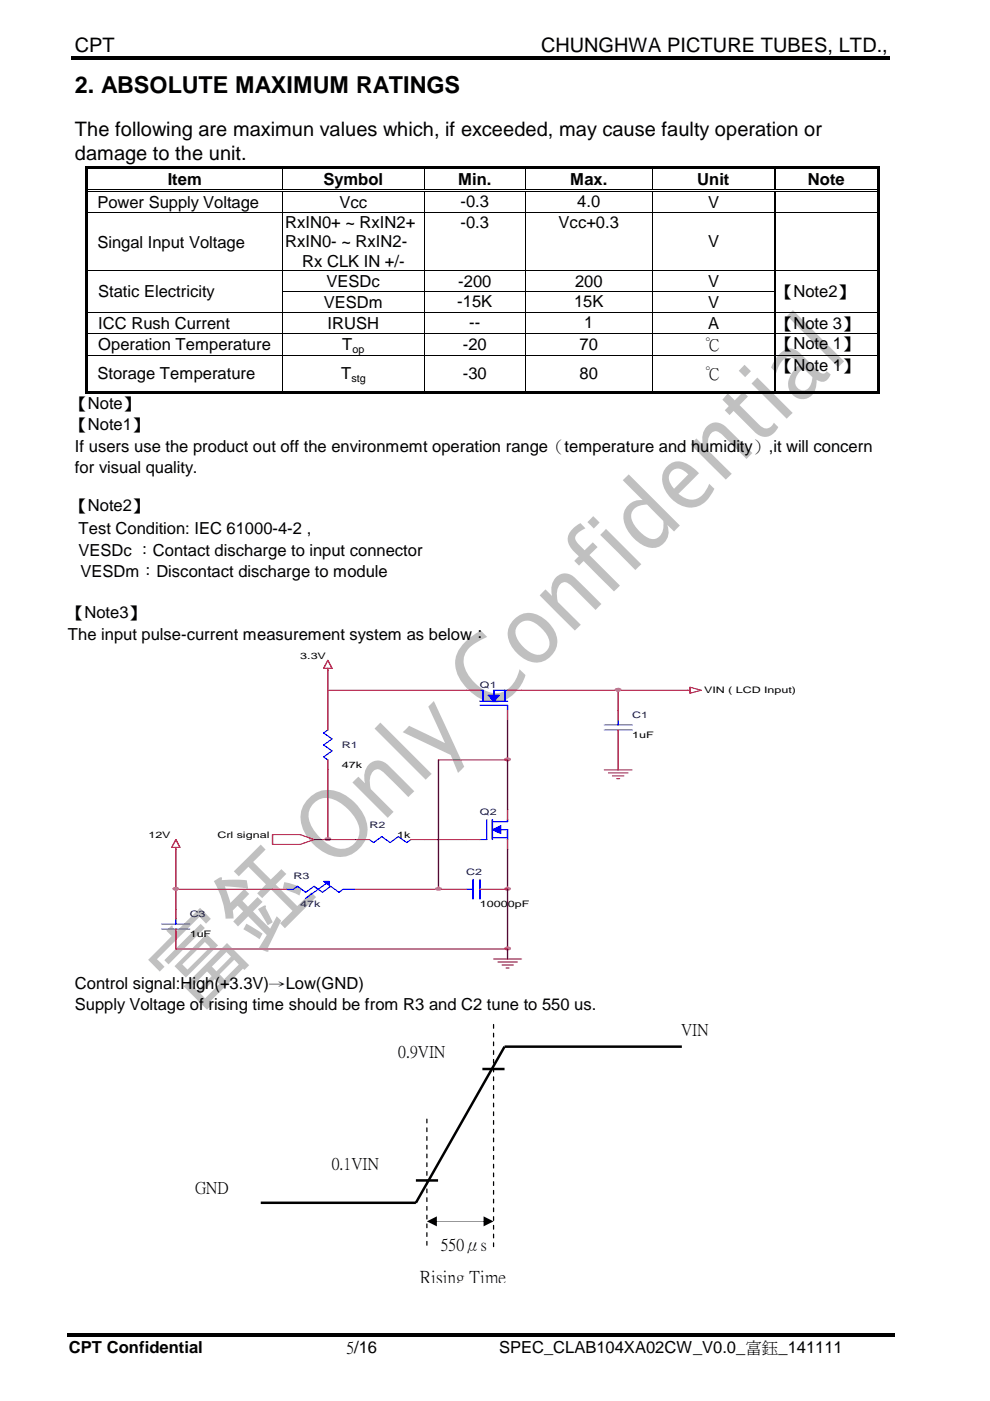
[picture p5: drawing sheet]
<svg xmlns="http://www.w3.org/2000/svg" width="210mm" height="297mm" viewBox="0 0 210 297" stroke-linecap="round" stroke-linejoin="round" font-family="sans-serif">
<path d="M15.1 11.9h82.1v.8h-82.1zM96.9 11.9h.8v.8h-.8zM97.7 11.9h91v.8h-91zM14.1 282.7h40.5v.7h-40.5zM54.6 282.7h.7v.7h-.7zM55.3 282.7h43.3v.7h-43.3zM98.6 282.7h.8v.7h-.8zM99.4 282.7h90.2v.7h-90.2z" fill="#000"/>
<g fill="#c0c0c0">
<path d="M38.9 209.1l9.2-9.2 4.7 4.7-1 1.1-.3-.3-7.1 7.1 .5 .6-1 1zM37.1 201.3l5.4-5.4 .9 .9-7.7 7.7-.9-.9zM36.2 196.3h.4v.3l.8 .8 5-4.9 2.3 2.3-1 1-1.4-1.4-9 9 1.6 1.6-1 1-2.5-2.5 5-5-1.1-1.2zM38.7 204.5l1.1 1.1 4.7-4.8-1.1-1.1zM43.8 198l2.4 2.4-6.8 6.9-2.4-2.4zM48.3 204.8l-1.7 1.8 .9 1 3.1-3.1-.9-1zM46.7 203.2l-1.8 1.7 1 1.1 3.1-3.2-1-1zM43 206.8l-2.1 2.2 .9 1 3.1-3-1-1zM42.5 210.7l1 1 3-3.1-.9-1z" fill-rule="evenodd"/>
<path d="M49.6 184.7l5.7-5.6 1 1-2.6 2.7 3.7 3.7 2.2-2.2 1.1 1-2.2 2.2 4.5 4.6 3-2.9 1 1-6.6 6.6-1-1.1 2.6-2.6-4.6-4.5-1.8 1.8-1.1-1 1.9-1.9-3.7-3.7-2.1 2zM54.7 192.7l1.3-.7h.4l-.1 .5 1.5 3-1 .7zM45.3 186.8l1.5-.8h.2l.1 .2-.1 .4 3.3-.1 2 .1 .3 1.8-4.9-.5 1.2 3.5 2.9-2.9 1 1-1.4 1.5 1.2 1.2 2-2 1.1 1-2.1 2.1 3.7 3.6 1.4-2.6 .9 .9-2.9 5.9 .2 .4-.1 .3-2-.7 1.8-2.9-4-3.9-2.1 2.1-1.1-1 2.2-2.2-1.2-1.2-1 1 .1 1.7-1.7 .1a18.7 18.7 0 0 0-2.5-8zM52.2 195.8l3.5 2.2-.7 1.1-3.4-2.1zM60.3 187l2 .5 1.7 .8-.5 1.6-1.7-.8-1.9-.6z" fill-rule="evenodd"/>
<path d="M65.5 169.2a6.1 6.1 0 0 1 8.5-.1 8.3 8.3 0 0 1 3.7 8.3 6 6 0 0 1-9.4 3.1 8.9 8.9 0 0 1-4.5-8.1 5.5 5.5 0 0 1 1.7-3.2zM66.5 170.3a4.1 4.1 0 0 0-.1 5.5 8.7 8.7 0 0 0 6 4.2 3.9 3.9 0 0 0 3.1-6.1 9 9 0 0 0-6.3-4.7 3.5 3.5 0 0 0-2.7 1.1z" fill-rule="evenodd"/>
<path d="M78.2 162.1a2.81 2.81 0 0 1 4.3 .3l5.3 5.4-1.2 1.2-2.5-2.5a15.2 15.2 0 0 0-3.8-3.4 1.92 1.92 0 0 0-1.9 2.2l.2 2 4.8 4.8-1.2 1.3-7.5-7.5 1.3-1.2 1.4 1.4a4.3 4.3 0 0 1 .8-4z" fill-rule="evenodd"/>
<path d="M80.6 153.2l10.9 10.9-1.2 1.2-10.9-10.8z" fill-rule="evenodd"/>
<path d="M85.4 155.2l1.3-1.3 7.7 3.7-3.6-7.8 1.2-1.2 6.4 14-1.3 1.3-1.6-3.8z" fill-rule="evenodd"/>
<path d="M98.6 136.2l1.7-1.5 1.6-1 1.4 1.3a8.3 8.3 0 0 0-4.8 3.9 6 6 0 0 0 2.2 5.9 5.7 5.7 0 0 0 6.1 1.8 6.7 6.7 0 0 0 3.4-4.7l1.2 1.2a8.3 8.3 0 0 1-5.8 5.8 8.6 8.6 0 0 1-7.5-4 6.1 6.1 0 0 1 .5-8.7z" fill-rule="evenodd"/>
<path d="M109 131.3a4.6 4.6 0 0 1 6.7 .1 5.3 5.3 0 0 1 1.9 6.6 4.6 4.6 0 0 1-7.5 1 5.3 5.3 0 0 1-1.9-6.6zM110 132.3a3.1 3.1 0 0 0 .5 4.4 5 5 0 0 0 4.1 2.1 2.6 2.6 0 0 0 1.3-4.2 6 6 0 0 0-4.2-3 2.38 2.38 0 0 0-1.7 .7z" fill-rule="evenodd"/>
<path d="M117.9 122.4a2.81 2.81 0 0 1 4.2 .3l5.4 5.4-1.2 1.2-5.4-5.3a1.47 1.47 0 0 0-1.5-.5 1.47 1.47 0 0 0-1.1 1.1l-.2 1.6 .2 1.4 4.8 4.9-1.2 1.2-7.5-7.5 1.3-1.2 1.4 1.4a4.2 4.2 0 0 1 .8-4z" fill-rule="evenodd"/>
<path d="M121.7 111.9l1.4-1 1 1.1a3.5 3.5 0 0 0-2.2 2 5.3 5.3 0 0 0 2.1 2.7l1.7-1.7 .5 .5 .5 .5-1.7 1.7 6.4 6.5-1.2 1.2-6.5-6.4-.9 .9-.3-.2-.7-.8 .9-1a7.1 7.1 0 0 1-2.3-3.4 3.1 3.1 0 0 1 1.3-2.6z" fill-rule="evenodd"/>
<path d="M128.5 112.1l7.5 7.5-1.3 1.3-7.4-7.5zM125.8 109.4l1.3 1.4-1.2 1.3-1.4-1.4z" fill-rule="evenodd"/>
<path d="M132 101.8l1.3-1.2 10.8 10.8-1.2 1.3-1.4-1.4a3.5 3.5 0 0 1-1.2 4.3 3.5 3.5 0 0 1-4.4-.3 7.3 7.3 0 0 1-3.7-6.2 3.7 3.7 0 0 1 4.1-3.1zM134.5 107.9a2.54 2.54 0 0 0 0 3.4l.7 .9a4.5 4.5 0 0 0 3.6 2.1 3.1 3.1 0 0 0 1.8-3.9l-3.4-3.4-1.6 .2z" fill-rule="evenodd"/>
<path d="M141.5 98.8a3.5 3.5 0 0 1 4.8-.1l1.9 1.6-4.4 4.4a3.4 3.4 0 0 0 5.4 0l1.2-2.1 1.1 1a5.8 5.8 0 0 1-5.4 4 6.6 6.6 0 0 1-5.7-6.7 3.4 3.4 0 0 1 1.1-2.1zM142.4 99.9a2.24 2.24 0 0 0 0 3.1l.5 .6 3-3a2.37 2.37 0 0 0-3.5-.7z" fill-rule="evenodd"/>
<path d="M149.9 90.4a2.81 2.81 0 0 1 4.2 .3l5.4 5.4-1.2 1.2-5.4-5.3a1.47 1.47 0 0 0-1.5-.6 1.47 1.47 0 0 0-1.1 1.2l-.2 1.6 .2 1.4 4.9 4.9-1.3 1.2-7.5-7.5 1.3-1.2 1.4 1.4a4.2 4.2 0 0 1 .8-4z" fill-rule="evenodd"/>
<path d="M154.3 83.4l1.5 1.5 1.8-1.8 .7 .7 .3 .3-1.8 1.8 3.6 3.6a2.85 2.85 0 0 0 2.4 1.3l.8-.5 .5-.7 .9 1a2.93 2.93 0 0 1-5.1 .9l-4.4-4.4-.8 .9-1-1 .8-.9-1.3-1.3z" fill-rule="evenodd"/>
<path d="M160.6 80.1l7.5 7.4-1.3 1.3-7.5-7.5zM157.9 77.3l1.3 1.4-1.2 1.3-1.4-1.4z" fill-rule="evenodd"/>
<path d="M165.3 75a2.76 2.76 0 0 1 4.5 .1l3 2.9a2.53 2.53 0 0 0 2 1.2l.5-.5 .8 .7a1.88 1.88 0 0 1-3 1.1 3.7 3.7 0 0 1-2.1 4 3.2 3.2 0 0 1-3.4-1.3 3.2 3.2 0 0 1 .1-3.7l.6-1 1.2-1.2-.7-.8a1.76 1.76 0 0 0-3 .1l-.6 .9-.6 1.6-1.1-1.2 .8-1.6zM170 78.3a3.1 3.1 0 0 0-1.1 3.7 1.72 1.72 0 0 0 1.9 .7 1.72 1.72 0 0 0 1.3-1.6l.2-1.1-2-2z" fill-rule="evenodd"/>
<path d="M166.9 67l1.2-1.3 10.9 10.9-1.3 1.3z" fill-rule="evenodd"/>
</g>
<g fill="#000">
<path d="M18.1 35.3h.5v.6h-.5zM18.1 35.3h.5v.5h-.5zM18.6 35.3h41.3v.5h-41.3zM59.9 35.8l.2 .1zM59.9 35.3h.5v.5h-.5zM60.4 35.3h29.4v.5h-29.4zM89.8 35.8l.2 .1zM89.8 35.3h.5v.5h-.5zM90.3 35.3h21v.5h-21zM111.3 35.8l.2 .1zM111.3 35.3h.5v.5h-.5zM111.8 35.3h26.4v.5h-26.4z"/>
<path d="M138.2 35.8l.2 .1zM138.2 35.3h.5v.5h-.5zM138.7 35.3h25.4v.5h-25.4zM164.1 35.8l.3 .1zM164.1 35.3h.5v.5h-.5zM164.6 35.3h21.3v.5h-21.3zM185.9 35.3h.5v.6h-.5zM185.9 35.3h.5v.5h-.5zM18.1 35.9h.5v4.2h-.5zM18.1 40.1h.5v.6h-.5zM18.1 40.7h.5v4.2h-.5zM18.1 44.9h.5v.2h-.5z"/>
<path d="M18.1 45.1h.5v12.3h-.5zM18.1 57.4h.5v.1h-.5zM59.9 40.6l.2 .1zM59.9 40.1h.5v.2h-.5zM59.9 40.5h.5v.1h-.5zM59.9 44.9h.2v.2h-.2zM59.9 57.4h.2v.1h-.2zM89.8 40.6l.2 .1zM89.8 40.1h.5v.2h-.5zM89.8 40.5h.5v.1h-.5zM89.8 44.9h.2v.2h-.2zM89.8 57.4h.2v.1h-.2z"/>
<path d="M111.3 40.6l.2 .1zM111.3 40.1h.5v.2h-.5zM111.3 40.5h.5v.1h-.5zM111.3 44.9h.2v.2h-.2zM111.3 57.4h.2v.1h-.2zM138.2 40.6l.2 .1zM138.2 40.1h.5v.2h-.5zM138.2 40.5h.5v.1h-.5zM138.2 44.9h.2v.2h-.2zM138.2 57.4h.2v.1h-.2zM164.1 40.6l.3 .1zM164.1 40.1h.5v.2h-.5z"/>
<path d="M164.1 40.5h.5v.1h-.5zM164.1 44.9h.3v.2h-.3zM164.1 57.4h.3v.1h-.3zM185.9 35.9h.5v4.2h-.5zM185.9 40.1h.5v.6h-.5zM185.9 40.7h.5v4.2h-.5zM185.9 44.9h.5v.2h-.5zM185.9 45.1h.5v12.3h-.5zM185.9 57.4h.5v.1h-.5zM18.1 57.5h.5v4.3h-.5zM18.1 61.8h.5v.1h-.5zM18.1 61.9h.5v4.3h-.5z"/>
<path d="M18.1 66.2h.5v.1h-.5zM18.1 66.3h.5v4.3h-.5zM18.1 70.6h.5v.1h-.5zM18.1 70.7h.5v4.6h-.5zM18.1 75.3h.5v.1h-.5zM59.9 61.8h.2v.1h-.2zM59.9 66.2h.2v.1h-.2zM59.9 70.6h.2v.1h-.2zM59.9 75.3h.2v.1h-.2zM89.8 61.8h.2v.1h-.2zM89.8 66.2h.2v.1h-.2zM89.8 70.6h.2v.1h-.2z"/>
<path d="M89.8 75.3h.2v.1h-.2zM111.3 61.8h.2v.1h-.2zM111.3 66.2h.2v.1h-.2zM111.3 70.6h.2v.1h-.2zM111.3 75.3h.2v.1h-.2zM138.2 61.8h.2v.1h-.2zM138.2 66.2h.2v.1h-.2zM138.2 70.6h.2v.1h-.2zM138.2 75.3h.2v.1h-.2zM164.1 61.8h.3v.1h-.3zM164.1 66.2h.3v.1h-.3zM164.1 70.6h.3v.1h-.3z"/>
<path d="M164.1 75.3h.3v.1h-.3zM185.9 57.5h.5v4.3h-.5zM185.9 61.8h.5v.1h-.5zM185.9 61.9h.5v4.3h-.5zM185.9 66.2h.5v.1h-.5zM185.9 66.3h.5v4.3h-.5zM185.9 70.6h.5v.1h-.5zM185.9 70.7h.5v4.6h-.5zM185.9 75.3h.5v.1h-.5zM18.1 75.4h.5v7.5h-.5zM18.1 82.9h.5v.5h-.5zM18.6 82.9h41.3v.5h-41.3z"/>
<path d="M59.9 82.9h.5v.5h-.5zM60.4 82.9h29.4v.5h-29.4zM89.8 82.9h.5v.5h-.5zM90.3 82.9h21v.5h-21zM111.3 82.9h.5v.5h-.5zM111.8 82.9h26.4v.5h-26.4zM138.2 82.9h.5v.5h-.5zM138.7 82.9h25.4v.5h-25.4zM164.1 82.9h.5v.5h-.5zM164.6 82.9h21.3v.5h-21.3zM185.9 75.4h.5v7.5h-.5zM185.9 82.9h.5v.5h-.5z"/>
</g>
<g fill="none" stroke="#000" stroke-width=".21">
<path d="M60 35.9v4.2M89.9 35.9v4.2M111.4 35.9v4.2M138.3 35.9v4.2M18.6 40.2h41.3M18.6 40.6h41.3M18.6 45h41.3M18.6 57.4h41.3M60 40.7v4.2M60 45.1v12.3M60 57.5v4.3M60.1 45h29.7"/>
<path d="M60.1 57.4h29.7M60.4 40.2h29.4M60.4 40.6h29.4M89.9 40.7v4.2M89.9 45.1v12.3M89.9 57.5v4.3M90 45h21.3M90 57.4h21.3M90.3 40.2h21M90.3 40.6h21M111.4 40.7v4.2M111.4 45.1v12.3"/>
<path d="M111.4 57.5v4.3M111.5 45h26.7M111.5 57.4h26.7M111.8 40.2h26.4M111.8 40.6h26.4M138.3 40.7v4.2M138.3 45.1v12.3M138.3 57.5v4.3M138.4 45h25.7M138.4 57.4h25.7M138.7 40.2h25.4M138.7 40.6h25.4"/>
<path d="M164.4 45h21.5M164.4 57.4h21.5M164.6 40.2h21.3M164.6 40.6h21.3M18.6 66.3h41.3M18.6 70.7h41.3M18.6 75.4h41.3M60 61.9v4.3M60 66.3v4.3M60 70.7v4.6M60 75.4v7.5M60.1 61.8h29.7"/>
<path d="M60.1 66.3h29.7M60.1 70.7h29.7M60.1 75.4h29.7M89.9 61.9v4.3M89.9 66.3v4.3M89.9 70.7v4.6M89.9 75.4v7.5M90 61.8h21.3M90 66.3h21.3M90 70.7h21.3M90 75.4h21.3M111.4 61.9v4.3"/>
<path d="M111.4 66.3v4.3M111.4 70.7v4.6M111.4 75.4v7.5M111.5 61.8h26.7M111.5 66.3h26.7M111.5 70.7h26.7M111.5 75.4h26.7M138.3 61.9v4.3M138.3 66.3v4.3M138.3 70.7v4.6M138.3 75.4v7.5M138.4 61.8h25.7"/>
<path d="M138.4 66.3h25.7M138.4 70.7h25.7M138.4 75.4h25.7M164.4 66.3h21.5M164.4 70.7h21.5M164.4 75.4h21.5"/>
</g>
<path d="M164.3 35.9v4.2M164.3 40.7v4.2M164.3 45.1v12.3M164.3 57.5v4.3M164.3 61.9v4.3M164.3 66.3v4.3M164.3 70.7v4.6M164.3 75.4v7.5" fill="none" stroke="#000" stroke-width=".34"/>
<g fill="none" stroke="#f00" stroke-width=".25">
<path d="M69.5 140l.9 1.7h-1.8zM69.5 141.7v.4M69.5 152.7v2.1M131.1 150.6v2.1M131.1 154.8v2.1M145.7 146.3h.6M146.3 145.7l2.4 .6-2.4 .7zM37.3 178l.8 1.7h-1.7zM37.3 179.7v.4M69.5 161.1v2.1M128.1 163.2h5.9M129 163.9h4.1"/>
<path d="M129.9 164.5h2.4M130.8 165.1h.6M104.7 203.3h5.9M105.6 204h4.1M106.5 204.6h2.3M107.3 205.2h.6"/>
</g>
<path d="M69.5 154.8l-.9 .6 1.8 1.3-1.8 1.2 1.8 1.3-1.8 1.3 .9 .6M101.8 148.7h5.8M101.8 146.3h.6v2.4M101.8 149.5h5.8v1.1M107 146.3v2.4M107.6 146.3h-2.9v1.3M128.1 154.8h5.9M128.1 153.7h5.9M131.1 152.7v1" fill="none" stroke="#00f" stroke-width=".25"/>
<path d="M103.5 147.4h2.4l-1.2 1.3z" fill-rule="evenodd" fill="#00f"/>
<path d="M103.5 147.4h2.4l-1.2 1.3zM103.2 173.8v4.2h-1.4M104.4 173.8v4.2M104.4 177.6h3.2M105.9 175.9h1.7v2.1M107.6 173.8v.4h-3.2" fill="none" stroke="#00f" stroke-width=".25"/>
<path d="M98.8 146.3h3M107.6 150.6v2.1M107.6 146.3h3" fill="none" stroke="#f00" stroke-width=".25"/>
<path d="M104.4 175.9l1.8-.9v1.7z" fill-rule="evenodd" fill="#00f"/>
<path d="M78.3 178l.9 .6 1.7-1.2 1.8 1.2 1.8-1.2 1.7 1.2 .9-.6M104.4 175.9l1.8-.9v1.7zM98.8 188.6h1.5M100.3 186.4v4.3M101.8 186.4v4.3" fill="none" stroke="#00f" stroke-width=".25"/>
<path d="M75.4 178h2.9M87.1 178h2.9M98.8 178h3M107.6 171.7v2.1M107.6 178v2.1M95.9 188.6h2.9M101.8 188.6h2.9" fill="none" stroke="#f00" stroke-width=".25"/>
<path d="M68.6 186.9h1.2v.8z" fill="#00f"/>
<path d="M34.3 197h5.9M34.3 195.9h5.9M37.3 194.9v1M68.6 186.9h1.2v.8zM69.2 187.3l-4.4 3.2M70.1 187.9l-1.7 1.3-1.8-1.3-1.8 1.3-1.7-1.3-.9 .7h-1.5M70.1 187.9l-.3 .2M70.1 187.9l1.8 1.3 .8-.6h2.7" fill="none" stroke="#00f" stroke-width=".25"/>
<path d="M57.8 177h5.9l2.9 1-2.9 1h-5.9zM37.3 192.8v2.1M37.3 197v2.1M57.8 188.6h2.9M75.4 188.6h2.9" fill="none" stroke="#f00" stroke-width=".25"/>
<path d="M110.6 146.3h35.1M131.1 146.3v4.3M131.1 156.9v6.3" fill="none" stroke="#800040" stroke-width=".25"/>
<path d="M130.5 146.1l.3-.1a.7 .7 0 0 1 .9 .2 .69 .69 0 0 1-1.2 0z" fill-rule="evenodd" fill="#f0f"/>
<path d="M130.6 146.1l.2-.1a.7 .7 0 0 1 .9 .2 .69 .69 0 0 1-1.2 0z" fill="none" stroke="#f0f" stroke-width=".25"/>
<path d="M107.6 152.7v8.4" fill="none" stroke="#800040" stroke-width=".25"/>
<path d="M107.1 160.8l.2-.1a.69 .69 0 0 1 .9 .3 .69 .69 0 0 1-1.2 0z" fill-rule="evenodd" fill="#f0f"/>
<path d="M107.1 160.8l.2-.1a.69 .69 0 0 1 .9 .3 .69 .69 0 0 1-1.2 0z" fill="none" stroke="#f0f" stroke-width=".25"/>
<path d="M69.5 146.3h29.3M69.5 163.2v14.8M90 178h8.8" fill="none" stroke="#800040" stroke-width=".25"/>
<path d="M69 177.7l.2-.1a.69 .69 0 0 1 .9 .3 .69 .69 0 0 1-1.2 0z" fill-rule="evenodd" fill="#f0f"/>
<path d="M69 177.7l.2-.1a.69 .69 0 0 1 .9 .3 .69 .69 0 0 1-1.2 0z" fill="none" stroke="#f0f" stroke-width=".25"/>
<path d="M66.6 178h2.9M107.6 171.7v-10.6h-14.6v27.5h2.9M107.6 180.1v8.5" fill="none" stroke="#800040" stroke-width=".25"/>
<path d="M107.1 188.3l.2-.1a.69 .69 0 0 1 .9 .2 .69 .69 0 0 1-1.2 0z" fill-rule="evenodd" fill="#f0f"/>
<path d="M107.1 188.3l.2-.1a.69 .69 0 0 1 .9 .2 .69 .69 0 0 1-1.2 0z" fill="none" stroke="#f0f" stroke-width=".25"/>
<path d="M78.3 188.6h14.7M104.7 188.6h2.9" fill="none" stroke="#800040" stroke-width=".25"/>
<path d="M92.4 188.3l.3-.1a.7 .7 0 0 1 .9 .2 .69 .69 0 0 1-1.2 0z" fill-rule="evenodd" fill="#f0f"/>
<path d="M92.5 188.3l.2-.1a.7 .7 0 0 1 .9 .2 .69 .69 0 0 1-1.2 0z" fill="none" stroke="#f0f" stroke-width=".25"/>
<path d="M69.5 178h5.9M37.3 188.6h20.5M37.3 180.1v12.7" fill="none" stroke="#800040" stroke-width=".25"/>
<path d="M36.8 188.3l.2-.1a.65 .65 0 0 1 .8 .2 .65 .65 0 0 1-1.1 0z" fill-rule="evenodd" fill="#f0f"/>
<path d="M36.8 188.3l.2-.1a.65 .65 0 0 1 .8 .2 .65 .65 0 0 1-1.1 0z" fill="none" stroke="#f0f" stroke-width=".25"/>
<path d="M107.6 188.6v12.6" fill="none" stroke="#800040" stroke-width=".25"/>
<path d="M107.1 200.9l.2-.1a.69 .69 0 0 1 .9 .3 .69 .69 0 0 1-1.2 0z" fill-rule="evenodd" fill="#f0f"/>
<path d="M107.1 200.9l.2-.1a.69 .69 0 0 1 .9 .3 .69 .69 0 0 1-1.2 0z" fill="none" stroke="#f0f" stroke-width=".25"/>
<path d="M69.5 142.1v10.6M37.3 199.1v2.1h70.3v2.1" fill="none" stroke="#800040" stroke-width=".25"/>
<path d="M102.3 226.7h4.7M144.6 221.9h-37.6l-18.8 33.1h-32.9M88.2 250.3h4.7" fill="none" stroke="#000" stroke-width=".53"/>
<path d="M104.6 217.2v47.3M90.5 237.3v27.2" fill="none" stroke="#000" stroke-width=".26" stroke-dasharray=".8 1.1"/>
<path d="M92.3 258.9l10.6 .1zM90.5 259l2.1-1.1v2.1zM102.5 257.9l2.1 1.1-2.1 1z" fill="#000"/>
<text font-size="5" x="15.9" y="19.8">2. ABSOLUTE MAXIMUM RATINGS</text>
<g font-size="4.2">
<text x="15.9" y="10.9">CPT</text>
<text x="114.7" y="10.9">CHUNGHWA PICTURE TUBES, LTD.,</text>
<text x="15.9" y="28.9">The following are maximun values which, if exceeded, may cause faulty operation or</text>
<text x="15.9" y="33.9">damage to the unit.</text>
</g>
<text font-size="3.9" x="89" y="272">Rising Time</text>
<g font-size="3.5">
<text x="35.6" y="39.2">Item</text>
<text x="68.6" y="39.2">Symbol</text>
<text x="97.1" y="39.2">Min.</text>
<text x="120.9" y="39.2">Max.</text>
<text x="147.8" y="39.2">Unit</text>
<text x="171.3" y="39.2">Note</text>
<text x="20.7" y="44.1">Power Supply Voltage</text>
<text x="72" y="44.1">Vcc</text>
<text x="97.6" y="43.9">-0.3</text>
<text x="122.4" y="43.9">4.0</text>
<text x="150.1" y="44.1">V</text>
<text x="20.7" y="52.5">Singal Input Voltage</text>
<text x="60.5" y="48.3">RxIN0+ ~ RxIN2+</text>
<text x="60.5" y="52.4">RxIN0- ~ RxIN2-</text>
<text x="97.6" y="48.3">-0.3</text>
<text x="118.4" y="48.3">Vcc+0.3</text>
<text x="150.1" y="52.5">V</text>
<text x="64.1" y="56.5">Rx CLK IN +/-</text>
<text x="20.8" y="63">Static Electricity</text>
<text x="68.7" y="65.3">VESDm</text>
<text x="69.3" y="60.9">VESDc</text>
<text x="96.9" y="65.2">-15K</text>
<text x="97.2" y="60.8">-200</text>
<text x="121.7" y="65.2">15K</text>
<text x="121.9" y="60.8">200</text>
<text x="150.1" y="60.9">V</text>
<text x="150.1" y="65.3">V</text>
<text x="164.7" y="63">【Note2】</text>
<text x="20.8" y="69.7">ICC Rush Current</text>
<text x="69.5" y="69.7">IRUSH</text>
<text x="99.5" y="69.6">--</text>
<text x="123.9" y="69.6">1</text>
<text x="150.1" y="69.7">A</text>
<text x="164.7" y="69.7">【Note 3】</text>
<text x="20.8" y="74.3">Operation Temperature</text>
<text x="72.6" y="74.3">T</text>
<text x="98.1" y="74.3">-20</text>
<text x="122.9" y="74.3">70</text>
<text x="149.5" y="74.3">℃</text>
<text x="164.7" y="74">【Note 1】</text>
<text x="20.7" y="80.4">Storage Temperature</text>
<text x="72.3" y="80.4">T</text>
<text x="98.1" y="80.4">-30</text>
<text x="122.9" y="80.4">80</text>
<text x="149.5" y="80.4">℃</text>
<text x="164.7" y="78.7">【Note 1】</text>
<text x="15.1" y="86.7">【Note】</text>
<text x="15.1" y="91.2">【Note1】</text>
<text x="15.9" y="95.8">If users use the product out off the environmemt operation range（temperature and humidity）,it will concern</text>
<text x="15.9" y="100.2">for visual quality.</text>
<text x="15.1" y="108.3">【Note2】</text>
<text x="16.6" y="113.2">Test Condition: IEC 61000-4-2 ,</text>
<text x="16.6" y="117.8">VESDc ：Contact discharge to input connector</text>
<text x="17.1" y="122.4">VESDm：Discontact discharge to module</text>
<text x="14.4" y="131.1">【Note3】</text>
<text x="14.4" y="135.6">The input pulse-current measurement system as below：</text>
<text x="15.9" y="209.6">Control signal:High(+3.3V)→Low(GND)</text>
<text x="15.9" y="214.1">Supply Voltage of rising time should be from R3 and C2 tune to 550 us.</text>
<text x="144.4" y="219.4">VIN</text>
<text x="84.5" y="224.2">0.9VIN</text>
<text x="70.4" y="247.8">0.1VIN</text>
<text x="41.4" y="252.9">GND</text>
<text x="93.5" y="265.1">550μs</text>
<text x="14.6" y="286.9">CPT Confidential</text>
<text x="73.4" y="286.8">5/16</text>
<text x="105.8" y="286.8">SPEC_CLAB104XA02CW_V0.0_富鈺_141111</text>
</g>
<g font-size="2.3">
<text x="74.8" y="74.8">op</text>
<text x="74.5" y="80.9">stg</text>
</g>
<g font-size="1.9">
<text x="63.7" y="139.6">3.3V</text>
<text x="149.3" y="147">VIN ( LCD Input)</text>
<text x="134" y="156.5">1uF</text>
<text x="72.5" y="162.8">47k</text>
<text x="31.5" y="177.6">12V</text>
<text x="46.1" y="177.6">Crl signal</text>
<text x="84.2" y="177.6">1k</text>
<text x="101.8" y="192.4">10000pF</text>
<text x="40.2" y="198.7">1uF</text>
</g>
<g font-size="1.9" fill="#000080">
<text x="101.8" y="145.9">Q1</text>
<text x="134" y="152.3">C1</text>
<text x="72.5" y="158.6">R1</text>
<text x="101.8" y="172.8">Q2</text>
<text x="78.3" y="175.5">R2</text>
<text x="98.8" y="185.4">C2</text>
<text x="62.2" y="186.3">R3</text>
<text x="40.2" y="194.5">C3</text>
<text x="63.7" y="192.4">47k</text>
</g>
</svg>
